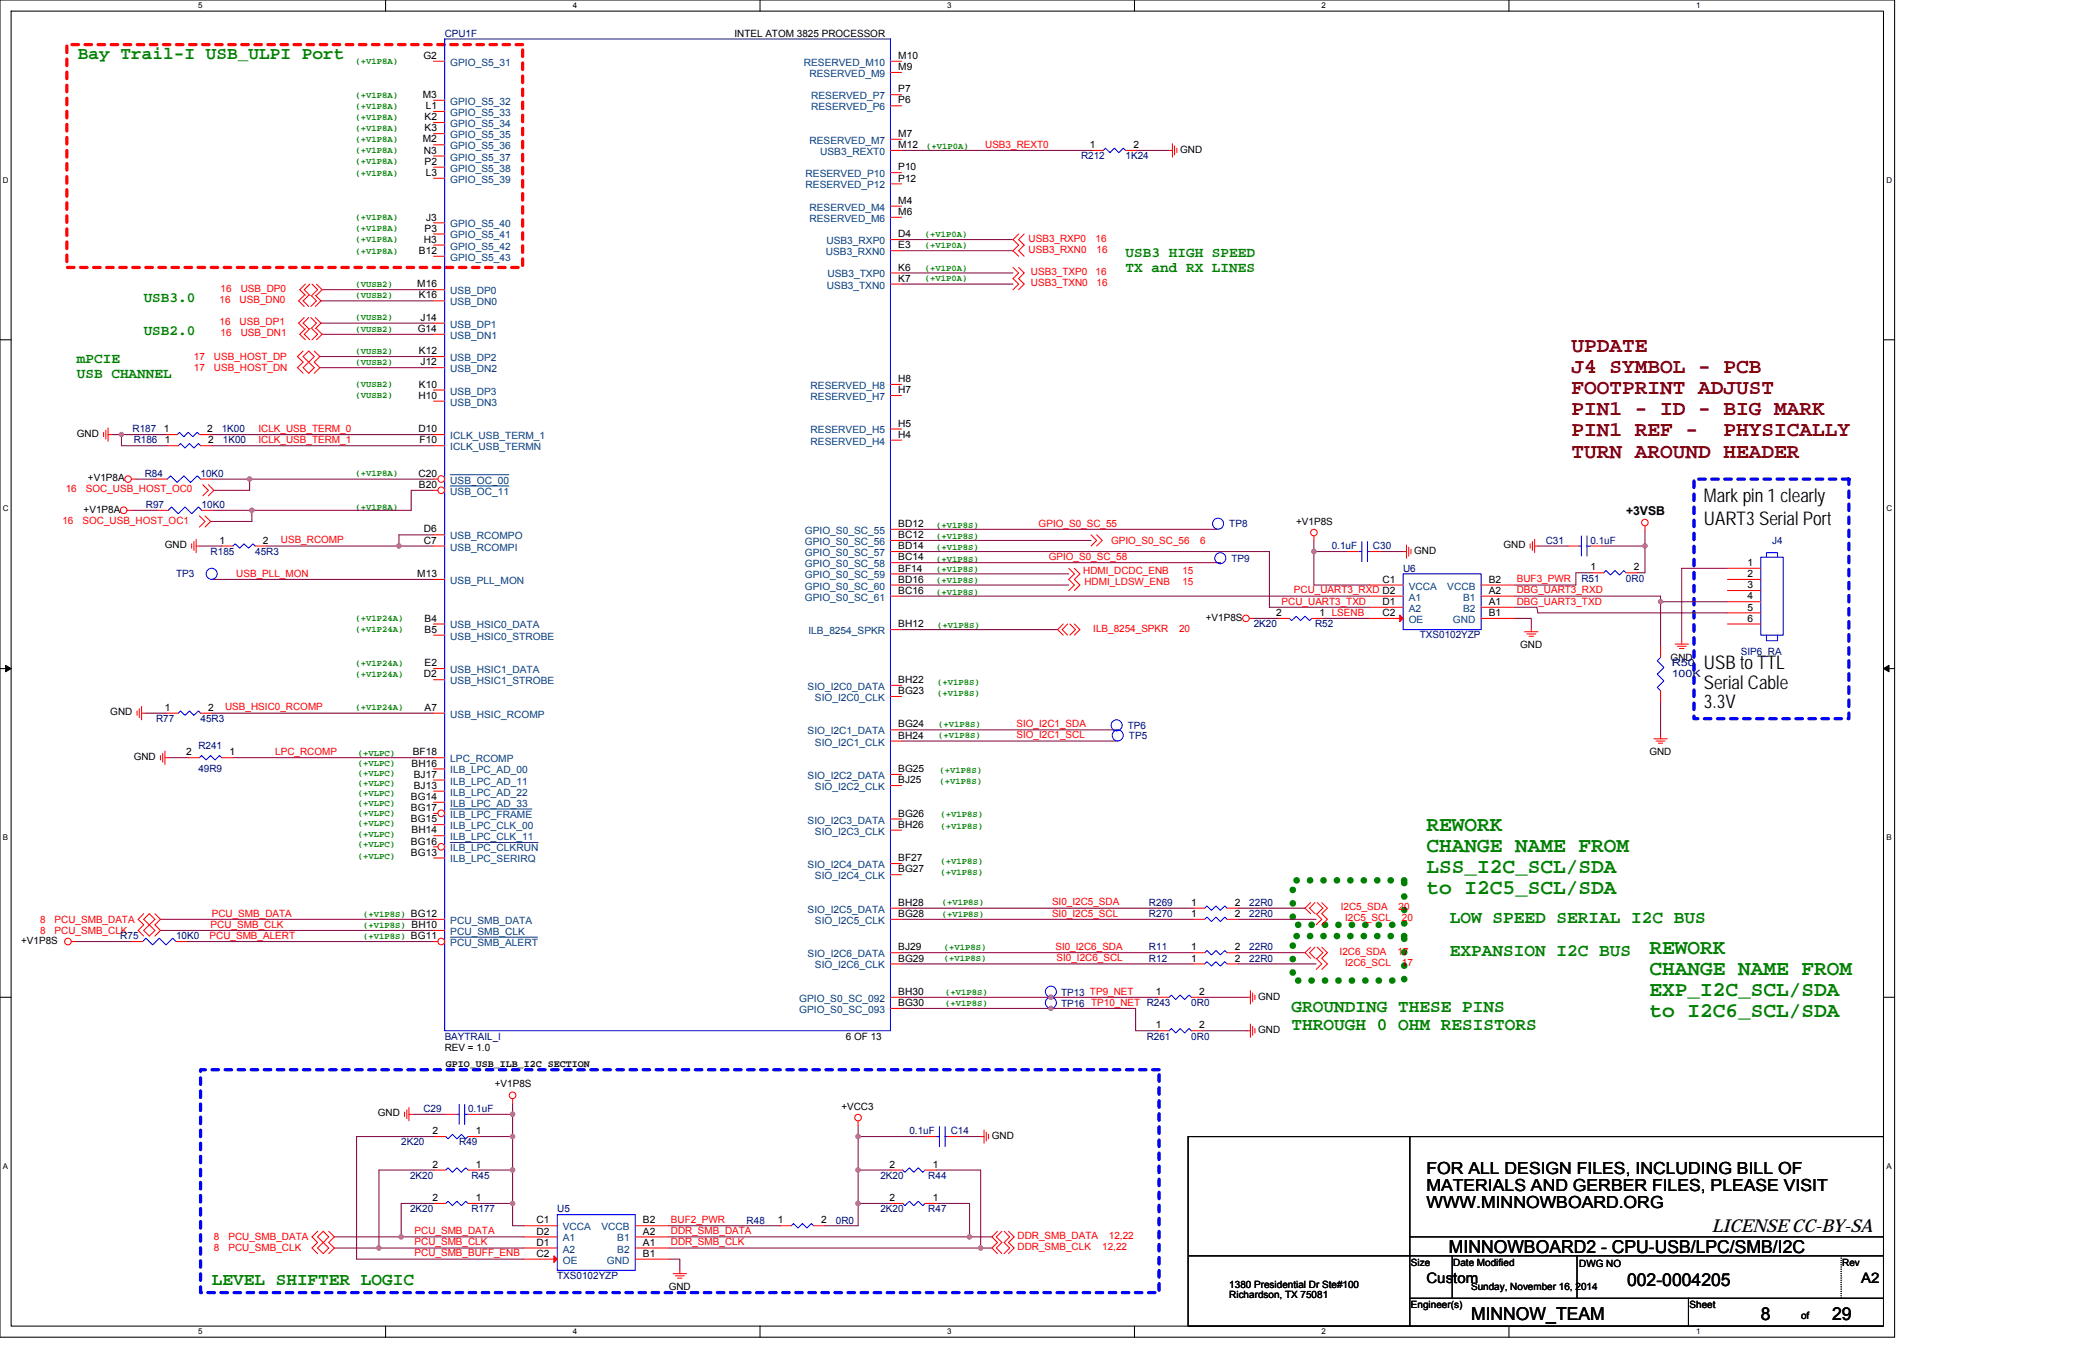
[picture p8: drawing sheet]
<svg xmlns="http://www.w3.org/2000/svg" width="432mm" height="279mm" viewBox="0 0 432 279" stroke-linecap="round" stroke-linejoin="round" font-family="sans-serif">
<path d="M0 0h392.9v277.4h-392.9zM2.3 2.3h388.3v272.8h-388.3z" fill="none" stroke="#000" stroke-width=".21"/>
<g fill="#fff">
<path d="M41.1 .3h.9v1.8h-.9z"/>
<path d="M41.1 275.3h.9v1.9h-.9z"/>
</g>
<path d="M80 0v2.3M80 275.1v2.3" fill="none" stroke="#000" stroke-width=".21"/>
<g fill="#fff">
<path d="M118.8 .3h.9v1.8h-.9z"/>
<path d="M118.8 275.3h.9v1.9h-.9z"/>
</g>
<path d="M157.6 0v2.3M157.6 275.1v2.3" fill="none" stroke="#000" stroke-width=".21"/>
<g fill="#fff">
<path d="M196.4 .3h1v1.8h-1z"/>
<path d="M196.4 275.3h1v1.9h-1z"/>
</g>
<path d="M235.3 0v2.3M235.3 275.1v2.3" fill="none" stroke="#000" stroke-width=".21"/>
<g fill="#fff">
<path d="M274.1 .3h.9v1.8h-.9z"/>
<path d="M274.1 275.3h.9v1.9h-.9z"/>
</g>
<path d="M312.9 0v2.3M312.9 275.1v2.3" fill="none" stroke="#000" stroke-width=".21"/>
<g fill="#fff">
<path d="M351.8 .3h.9v1.8h-.9z"/>
<path d="M351.8 275.3h.9v1.9h-.9z"/>
<path d="M.6 36.4h1.2v1.8h-1.2z"/>
<path d="M391.2 36.4h1.2v1.8h-1.2z"/>
<path d="M.6 104.6h1.2v1.8h-1.2z"/>
<path d="M391.2 104.6h1.2v1.8h-1.2z"/>
</g>
<path d="M0 70.5h2.3M390.6 70.5h2.3" fill="none" stroke="#000" stroke-width=".21"/>
<g fill="#fff">
<path d="M.6 172.8h1.1v1.8h-1.1z"/>
<path d="M391.2 172.8h1.1v1.8h-1.1z"/>
</g>
<path d="M0 138.7h2.3M390.6 138.7h2.3" fill="none" stroke="#000" stroke-width=".21"/>
<path d="M1.2 138l1.1 .7-1.1 .6zM390.6 138.7l1.2-.7v1.3z" fill="#000" stroke="#000" stroke-width=".21"/>
<g fill="#fff">
<path d="M.6 240.9h1.1v1.9h-1.1z"/>
<path d="M391.2 240.9h1.1v1.9h-1.1z"/>
</g>
<path d="M0 206.9h2.3M390.6 206.9h2.3M246.4 235.8h144.2v39.3h-144.2zM292.4 235.8v39.3M292.4 256.6h98.2M246.6 260.5h144M292.4 269.3h98.2M301.2 260.5v8.8M327.1 260.5v8.8M350.2 269.3v5.8" fill="none" stroke="#000" stroke-width=".21"/>
<path d="M13.9 9.2h94.5v46.3h-94.5z" fill="none" stroke="#f00" stroke-width=".68" stroke-dasharray="1.4 1.4"/>
<path d="M351.3 99.4h32.2v49.7h-32.2zM41.6 221.9h198.8v46.2h-198.8z" fill="none" stroke="#00f" stroke-width=".68" stroke-dasharray="1.4 1.4"/>
<path d="M268.1 194.2h23.1v9.2h-23.1zM268.1 182.6h23.1v9.2h-23.1z" fill="none" stroke="#008000" stroke-width="1.4" stroke-dasharray="0 2.8"/>
<g fill="none" stroke="#800040" stroke-width=".21">
<path d="M187 31.2h39.5M235.8 31.2h6.7M187 49.7h23.1M187 52h23.1M187 56.6h23.1M187 58.9h23.1M66.3 74h23.6M66.3 76.3h23.6M66.6 67h23.3M66.6 62.4h23.3M66.8 69.3h23.1M66.8 60.1h23.1"/>
<path d="M23.1 90.1h2.1M25.2 90.1v2.4h9.5M25.2 90.1h9.2M28.2 99.4h4.2M43.7 90.1h46.2M43.9 99.4h7.9v2.3h-7.4M43.9 92.5h46M51.8 99.4h38.1M27.3 105.9h5.3M41.4 113.3h4.6M44.2 105.9h8M52.2 105.9v2.3h-8.5"/>
<path d="M55.2 113.3h27.5M82.7 113.3h7.2M89.9 110.9h-7.2v2.4M89.9 101.7h-4.6v4.2h-33.1M187 119h34.7M187 114.4h76.3v11.6h20.8M187 116.7h66.1v.2M187 112.1h39.3M187 109.8h65.6M272.5 114.4h6.9M272.5 112.1v2.3M272.5 114.4v6.9h11.6"/>
<path d="M286.4 114.4h4.6M319 113.3h6.2M330.3 118.8h-3.5v2.5h-12.7M332.1 113.3h9.1M341.2 110v3.3M341.2 113.3v5.5h-1.7M358.3 117.9h-9.5v15M43.9 120.2h46M187 121.3h34.7M187 123.7h97.1M187 130.6h32.4M260 128.3h5.1"/>
<path d="M274.4 128.3h9.7M314.1 123.7h30.3v1.1M314.1 126h4.6l.3 1.1h39.3M314.1 128.3h3.5v2.1M344.4 124.8h13.9M344.4 124.8v9.2M30 147.9h4.7M34.9 157.2h4.2M43.9 147.9h46M48.3 157.2h41.6M187 153.7h44.8M187 151.4h44.6v.2"/>
<path d="M344.4 145.6v6.9M15.7 195.3h11.6M33.3 190.7h56.6M33.3 193h56.6M38.8 195.3h51.1M187 188.4h60.5M187 190.7h60.5M187 197.6h60.5M187 199.9h60.5M256.8 190.7h16.2M256.8 199.9h16.2M256.8 188.4h13.9"/>
<path d="M256.8 197.6h13.9M187 206.9h53.2M187 209.2h48.5v4.6h4.7M249.4 206.9h9.2M249.4 213.8h9.2M85.5 231.1h7M90.1 235.8h-16.1v25.4h34.6M99.4 235.8h6.9M99.4 231.1h6.9M106.3 231.1v4.7M106.3 235.8v6.9M106.3 228.8v2.3"/>
<path d="M178 233.4v2.4M178 235.8v6.9M178 235.8h13.8M198.8 235.8h4.6M69.3 258.9h9.3M69.3 256.6h13.9M78.6 258.9h30M83.2 256.6h25.4M90.1 242.7h-11.5v16.2M90.1 249.6h-6.9v7M99.4 242.7h6.9M99.4 249.6h6.9"/>
<path d="M106.3 249.6v4.7h2.3M106.3 242.7v6.9M138.7 258.9h64.7M138.7 256.6h62.4M138.7 254.3h23.1M178 249.6v4.7h-7M178 242.7h6.9M178 249.6h6.9M178 242.7v6.9M194.2 242.7h9.2v16.2M194.2 249.6h6.9v7M201.1 256.6h4.6"/>
<path d="M203.4 258.9h2.3M138.7 261.2h2.3v2.3"/>
</g>
<g fill="#f0f" stroke="#f0f" stroke-width=".21">
<circle cx="25.2" cy="90.1" r=".45"/>
<circle cx="106.3" cy="249.6" r=".45"/>
<circle cx="82.7" cy="113.2" r=".45"/>
<circle cx="52.2" cy="105.8" r=".46"/>
<circle cx="178" cy="249.6" r=".45"/>
<circle cx="178" cy="242.7" r=".46"/>
<circle cx="78.6" cy="258.9" r=".45"/>
<circle cx="83.2" cy="256.5" r=".46"/>
<circle cx="106.3" cy="242.7" r=".46"/>
<circle cx="106.3" cy="235.7" r=".46"/>
<circle cx="201.1" cy="256.5" r=".46"/>
<circle cx="203.4" cy="258.9" r=".45"/>
<circle cx="341.2" cy="113.2" r=".45"/>
<circle cx="344.4" cy="124.8" r=".45"/>
<circle cx="272.5" cy="114.4" r=".45"/>
<circle cx="218" cy="209.2" r=".45"/>
<circle cx="51.8" cy="99.4" r=".45"/>
<circle cx="106.3" cy="231.1" r=".46"/>
<circle cx="217.9" cy="206.8" r=".45"/>
<circle cx="178" cy="235.7" r=".46"/>
</g>
<g fill="none" stroke="#f00" stroke-width=".21">
<path d="M242.5 31.2h.7M243.2 29.8v2.8M243.6 30.3v1.8M244.1 30.7v1M63.3 58.9l-1.1 1.2 1.1 1.2M64.3 58.9l-1.2 1.2 1.2 1.2M64.7 58.9l1.2 1.2-1.2 1.2M65.6 58.9l1.2 1.2-1.2 1.2M210.1 55.5l1.2 1.1-1.2 1.2 1.2 1.1-1.2 1.2M211.3 55.5l1.1 1.1-1.1 1.2 1.1 1.1-1.1 1.2M211.3 48.5l-1.2 1.2 1.2 1.1-1.2 1.2 1.2 1.1M212.4 48.5l-1.1 1.2 1.1 1.1-1.1 1.2 1.1 1.1"/>
<path d="M62.9 72.8l-1.2 1.2 1.2 1.1-1.2 1.2 1.2 1.1M62.9 74l1.1-1.2 1.2 1.2-1.2 1.1zM62.9 76.3l1.1-1.2 1.2 1.2-1.2 1.1zM63.1 65.9l-1.2 1.1 1.2 1.2M63.1 61.3l-1.2 1.1 1.2 1.2M63.3 68.2l-1.1 1.1 1.1 1.2M64 65.9l-1.1 1.1 1.1 1.2M64 61.3l-1.1 1.1 1.1 1.2M64.3 68.2l-1.2 1.1 1.2 1.2M64.5 65.9l1.1 1.1-1.1 1.2M64.5 61.3l1.1 1.1-1.1 1.2M64.7 68.2l1.2 1.1-1.2 1.2"/>
<path d="M65.2 72.8l1.1 1.2-1.1 1.1 1.1 1.2-1.1 1.1M65.4 65.9l1.2 1.1-1.2 1.2M65.4 61.3l1.2 1.1-1.2 1.2M65.6 68.2l1.2 1.1-1.2 1.2M21.5 89.7v.9M21.9 89.2v1.9M22.4 90.1h.7M22.4 88.8v2.7M27.3 99.4h.9M34.4 90.1h2.3M34.7 92.5h2.3M41.4 90.1h2.3"/>
<path d="M41.6 92.5h2.3M26.4 105.9h.9M32.6 105.9h2.3M39.8 112.8v.9M40.2 112.3v1.9M40.7 113.3h.7M40.7 111.9v2.7M41.4 107l1.1 1.2-1.1 1.1M41.8 105.9h2.4M42.1 100.5l1.1 1.2-1.1 1.1M42.5 107l1.2 1.2-1.2 1.1M43.2 100.5l1.2 1.2-1.2 1.1"/>
<path d="M221.7 117.9l1.1 1.1-1.1 1.2 1.1 1.1-1.1 1.2M222.8 117.9l1.2 1.1-1.2 1.2 1.2 1.1-1.2 1.2M226.3 110.9l1.1 1.2-1.1 1.2M227.4 110.9l1.2 1.2-1.2 1.2M252.6 109.8h.1M253.1 116.9h.1M272.5 111.2v.9M279.4 114.4h2.3M284.1 114.4h2.3M291 114.4h.7M291.7 113v2.8M292.2 113.5v1.8"/>
<path d="M292.6 113.9v1M317.4 112.8v.9M317.8 112.3v1.9M318.3 113.3h.7M318.3 111.9v2.7M325.2 113.3h2.3M329.8 113.3h2.3M341.2 109.1v.9M358.3 117.9h6.9M43.9 120.2h.1M220.5 129.4l-1.1 1.2 1.1 1.1M221.4 129.4l-1.1 1.2 1.1 1.1"/>
<path d="M221.9 129.4l1.2 1.2-1.2 1.1M222.8 129.4l1.2 1.2-1.2 1.1M259.1 128.3h.9M265.1 128.3h2.3M272.1 128.3h2.3M284.1 123.7h6.9M284.1 121.3h6.9M284.1 128.3h6.9M284.1 126h6.9M307.2 123.7h6.9M307.2 121.3h6.9M307.2 128.3h6.9"/>
<path d="M307.2 126h6.9M316.2 131h2.8M316.7 131.5h1.8M317.1 132h1M317.6 130.4v.6M344.4 134v2.4M347.4 133.6h2.8M347.9 134h1.8M348.3 134.5h.9M348.8 132.9v.7M358.3 120.2h6.9M358.3 122.5h6.9"/>
<path d="M358.3 124.8h6.9M358.3 127.1h6.9M358.3 129.4h6.9M28.4 147.5v.9M28.9 147v1.8M29.4 147.9h.6M29.4 146.5v2.8M33.3 156.7v.9M33.7 156.3v1.8M34.2 155.8v2.8M34.2 157.2h.7M34.7 147.9h2.3"/>
<path d="M39.1 157.2h2.3M41.6 147.9h2.3M46 157.2h2.3M231.6 151.6h.1M231.8 153.7h.1M343 153.2h2.8M343.5 153.7h1.8M343.9 154.2h.9M344.4 152.5v.7M344.4 143.3v2.3M14.8 195.3h.9M27.3 195.3h2.3"/>
<path d="M29.8 193l1.2-1.2 1.1 1.2-1.1 1.2zM29.8 189.5l-1.1 1.2 1.1 1.1-1.1 1.2 1.1 1.2M31 189.5l1.1 1.2-1.1 1.1-1.2-1.1zM32.1 189.5l1.2 1.2-1.2 1.1 1.2 1.2-1.2 1.2M36.5 195.3h2.3M184.7 188.4h2.3M184.7 190.7h2.3M247.5 188.4h2.4M247.5 199.9h2.4M247.5 190.7h2.4M247.5 197.6h2.4M254.5 188.4h2.3"/>
<path d="M254.5 199.9h2.3M254.5 190.7h2.3M254.5 197.6h2.3M271.8 187.2l-1.1 1.2 1.1 1.1M271.8 196.5l-1.1 1.1 1.1 1.2M272.7 187.2l-1.1 1.2 1.1 1.1M272.7 196.5l-1.1 1.1 1.1 1.2M273 189.5l1.1 1.2-1.1 1.1M273 198.8l1.1 1.1-1.1 1.2M273.2 187.2l1.2 1.2-1.2 1.1M273.2 196.5l1.2 1.1-1.2 1.2M274.1 187.2l1.2 1.2-1.2 1.1 1.2 1.2-1.2 1.1"/>
<path d="M274.1 196.5l1.2 1.1-1.2 1.2 1.2 1.1-1.2 1.2M218 209.2h.1M240.2 213.8h2.3M240.2 206.9h2.3M247.1 213.8h2.3M247.1 206.9h2.3M258.6 206.9h.7M258.6 213.8h.7M259.3 205.5v2.8M259.3 212.4v2.8M259.8 206v1.8M259.8 212.9v1.8"/>
<path d="M260.3 206.4v.9M260.3 213.3v1M83.9 230.7v.9M84.4 230.2v1.9M84.8 231.1h.7M84.8 229.7v2.8M92.5 231.1h2.3M97.1 231.1h2.3M106.3 227.9v.9M178 232.5v.9M203.4 235.8h.7M204.1 234.4v2.8"/>
<path d="M204.6 234.8v1.9M205 235.3v.9M65.9 255.4l-1.2 1.2 1.2 1.1-1.2 1.2 1.2 1.1M65.9 258.9l1.1-1.2 1.2 1.2-1.2 1.1zM67 255.4l1.2 1.2-1.2 1.1-1.1-1.1zM68.2 255.4l1.1 1.2-1.1 1.1 1.1 1.2-1.1 1.1M90.1 249.6h2.4M97.1 249.6h2.3M161.8 254.3h2.3M168.7 254.3h2.3M184.9 249.6h2.3M184.9 242.7h2.3"/>
<path d="M191.8 249.6h2.4M191.8 242.7h2.4M206.9 255.4l-1.2 1.2 1.2 1.1-1.2 1.2 1.2 1.1M207.8 255.4l-1.2 1.2 1.2 1.1-1.2 1.2 1.2 1.1M208.3 255.4l1.1 1.2-1.1 1.1 1.1 1.2-1.1 1.1M209.2 255.4l1.1 1.2-1.1 1.1 1.1 1.2-1.1 1.1M139.6 264.2h2.8M140.1 264.6h1.8M140.5 265.1h1M141 263.5v.7"/>
<circle cx="26.6" cy="99.4" r=".68"/>
<circle cx="25.6" cy="105.8" r=".69"/>
<circle cx="272.5" cy="110.5" r=".68"/>
<circle cx="341.1" cy="108.4" r=".68"/>
<circle cx="258.4" cy="128.3" r=".68"/>
<circle cx="14.1" cy="195.3" r=".69"/>
<circle cx="106.3" cy="227.2" r=".69"/>
<circle cx="178" cy="231.8" r=".69"/>
</g>
<path d="M381.8 260.5v8.8M381.8 269.3h.1" fill="none" stroke="#000" stroke-width=".21" stroke-dasharray="0 .4"/>
<g fill="none" stroke="#00f" stroke-width=".21">
<path d="M92.2 8.1h92.5v205.7h-92.5zM36.7 90.1l.5-.4 .9 .9 1-.9 .9 .9 .9-.9 .5 .4M37 92.5l.4-.5 1 .9 .9-.9 .9 .9 .9-.9 .5 .5M34.9 105.9l.7-.7 1.4 1.4 1.4-1.4 1.4 1.4 1.3-1.4 .7 .7M281.7 114.4h.7M282.4 112.3v4.2M283.6 112.3v4.2M283.6 114.4h.5M291 119h16.2v11.6h-16.2zM327.5 113.3h.5M328 111.2v4.1M329.1 111.2v4.1"/>
<path d="M329.1 113.3h.7M365.2 115.6h4.6v16.1h-4.6zM366.4 115.6v-1h2.3v1M267.4 128.3l.5 .4 .9-.9 .9 .9 1-.9 .9 .9 .5-.4M344.4 136.4l-.7 .7 1.4 1.4-1.4 1.3 1.4 1.4-1.4 1.4 .7 .7M366.4 131.7v1.2h2.3v-1.2M37 147.9l.4-.4 1 .9 .9-.9 .9 .9 .9-.9 .5 .4M41.4 157.2l.4-.5 1 .9 .9-.9 .9 .9 .9-.9 .5 .5M29.6 195.3l.7-.7 1.4 1.4 1.3-1.4 1.4 1.4 1.4-1.4 .7 .7M249.9 188.4l.4-.5 .9 .9 1-.9 .9 .9 .9-.9 .5 .5M249.9 199.9l.4-.4 .9 .9 1-.9 .9 .9 .9-.9 .5 .4M249.9 190.7l.4-.5 .9 1 1-1 .9 1 .9-1 .5 .5"/>
<path d="M249.9 197.6l.4-.4 .9 .9 1-.9 .9 .9 .9-.9 .5 .4M242.5 213.8l.4-.5 .9 1 1-1 .9 1 .9-1 .5 .5M242.5 206.9l.4-.5 .9 .9 1-.9 .9 .9 .9-.9 .5 .5M94.8 231.1h.4M95.2 229.1v4.1M96.4 229.1v4.1M96.4 231.1h.7M92.5 249.6l.4-.4 .9 .9 1-.9 .9 .9 .9-.9 .5 .4M164.1 254.3l.5-.5 .9 .9 .9-.9 .9 .9 1-.9 .4 .5M187.2 249.6l.5 .5 .9-.9 .9 .9 1-.9 .9 .9 .4-.5M187.2 242.7l.5 .5 .9-1 .9 1 1-1 .9 1 .4-.5"/>
<circle cx="43.9" cy="119" r="1.14"/>
<circle cx="252.6" cy="108.6" r="1.14"/>
<circle cx="253.1" cy="115.8" r="1.14"/>
<circle cx="231.6" cy="150.5" r="1.14"/>
<circle cx="231.8" cy="152.5" r="1.15"/>
<circle cx="218" cy="208" r="1.14"/>
</g>
<path d="M290.3 127.6l.7 .7-.7 .7z" fill="#f00" stroke="#f00" stroke-width=".21"/>
<circle cx="91.5" cy="195.3" r=".69" fill="#fff" stroke="#f00" stroke-width=".21"/>
<path d="M89.9 178h2.3M89.9 171h2.3M89.9 166.4h2.3M89.9 161.8h2.3M89.9 195.3h.9M89.9 193h2.3M89.9 190.7h2.3" fill="none" stroke="#f00" stroke-width=".21"/>
<path d="M93.4 194.4h18.1" fill="none" stroke="#004080" stroke-width=".21"/>
<circle cx="91.5" cy="175.6" r=".69" fill="#fff" stroke="#f00" stroke-width=".21"/>
<path d="M89.9 175.7h.9M89.9 173.4h2.3" fill="none" stroke="#f00" stroke-width=".21"/>
<path d="M93.4 174.8h18.2" fill="none" stroke="#004080" stroke-width=".21"/>
<circle cx="91.5" cy="168.7" r=".69" fill="#fff" stroke="#f00" stroke-width=".21"/>
<path d="M89.9 110.9h2.3M89.9 113.3h2.3M89.9 138.7h2.3M89.9 131.7h2.3M89.9 129.4h2.3M89.9 159.5h2.3M89.9 147.9h2.3M89.9 141h2.3M184.7 144.5h2.3M184.7 142.2h2.3M89.9 168.7h.9M89.9 164.1h2.3" fill="none" stroke="#f00" stroke-width=".21"/>
<path d="M93.4 167.8h16.9" fill="none" stroke="#004080" stroke-width=".21"/>
<circle cx="91.5" cy="99.4" r=".69" fill="#fff" stroke="#f00" stroke-width=".21"/>
<path d="M89.9 99.4h.9" fill="none" stroke="#f00" stroke-width=".21"/>
<path d="M93.4 98.5h12.1" fill="none" stroke="#004080" stroke-width=".21"/>
<circle cx="91.5" cy="101.7" r=".69" fill="#fff" stroke="#f00" stroke-width=".21"/>
<g fill="none" stroke="#f00" stroke-width=".21">
<path d="M89.9 12.7h2.3M184.7 15h2.3M184.7 12.7h2.3M184.7 19.6h2.3M89.9 20.8h2.3M89.9 23.1h2.3M89.9 25.4h2.3M89.9 27.7h2.3M89.9 30h2.3M89.9 32.4h2.3M89.9 34.7h2.3M89.9 37h2.3"/>
<path d="M184.7 28.9h2.3M184.7 35.8h2.3M184.7 38.1h2.3M184.7 31.2h2.3M184.7 21.9h2.3M226.5 31.2h2.3M233.4 31.2h2.4M89.9 46.2h2.3M89.9 48.5h2.3M89.9 50.8h2.3M89.9 53.1h2.3M184.7 42.8h2.3"/>
<path d="M184.7 45.1h2.3M184.7 52h2.3M184.7 49.7h2.3M184.7 58.9h2.3M184.7 56.6h2.3M89.9 62.4h2.3M89.9 69.3h2.3M89.9 76.3h2.3M89.9 60.1h2.3M89.9 67h2.3M89.9 74h2.3M184.7 79.7h2.3"/>
<path d="M32.4 99.4h2.3M41.6 99.4h2.3M89.9 92.5h2.3M89.9 83.2h2.3M89.9 80.9h2.3M89.9 90.1h2.3M184.7 82h2.3M184.7 89h2.3M184.7 91.3h2.3M46 113.3h2.3M52.9 113.3h2.3M89.9 101.7h.9"/>
<path d="M184.7 109.8h2.3M184.7 112.1h2.3M184.7 114.4h2.3M184.7 116.7h2.3M184.7 119h2.3M330.3 118.8h2.3M337.2 118.8h2.3M89.9 120.2h2.3M184.7 130.6h2.3M184.7 121.3h2.3M184.7 123.7h2.3M89.9 157.2h2.3"/>
<path d="M184.7 153.7h2.3M184.7 151.4h2.3M184.7 160.6h2.3M184.7 162.9h2.3M184.7 179.1h2.3M184.7 172.2h2.3M184.7 169.9h2.3M184.7 199.9h2.3M184.7 197.6h2.3M184.7 181.4h2.3M184.7 206.9h2.3M184.7 209.2h2.3"/>
<path d="M218 206.9h.1M90.1 235.8h2.4M97.1 235.8h2.3M191.8 235.8h2.4M196.5 235.8h2.3M90.1 242.7h2.4M97.1 242.7h2.3M108.6 256.6h7M108.6 254.3h7M108.6 258.9h7M131.7 256.6h7M131.7 254.3h7"/>
<path d="M131.7 258.9h7M108.6 261.2h7M131.7 261.2h7"/>
</g>
<path d="M93.4 100.8h12.1" fill="none" stroke="#004080" stroke-width=".21"/>
<g fill="none" stroke="#00f" stroke-width=".21">
<path d="M228.8 31.2l.5-.5 .9 1 .9-1 1 1 .9-1 .4 .5M34.7 99.4l.7-.7 1.3 1.4 1.4-1.4 1.4 1.4 1.4-1.4 .7 .7M48.3 113.3l.5-.5 .9 .9 .9-.9 .9 .9 1-.9 .4 .5M332.6 118.8l.5-.5 .9 1 .9-1 1 1 .9-1 .4 .5M92.5 235.8l.4 .4 .9-.9 1 .9 .9-.9 .9 .9 .5-.4M194.2 235.8h.6M194.8 233.7v4.1M196 233.7v4.1M196 235.8h.5M92.5 242.7l.4-.5 .9 1 1-1 .9 1 .9-1 .5 .5M115.6 251.9h16.1v11.6h-16.1z"/>
<circle cx="218" cy="205.7" r="1.14"/>
</g>
<path d="M114.9 260.5l.7 .7-.7 .7z" fill="#f00" stroke="#f00" stroke-width=".21"/>
<g fill="#f0f" stroke="#f0f" stroke-width=".21">
<circle cx="25.2" cy="90.1" r=".45"/>
<circle cx="106.3" cy="249.6" r=".45"/>
<circle cx="82.7" cy="113.2" r=".45"/>
<circle cx="52.2" cy="105.8" r=".46"/>
<circle cx="178" cy="249.6" r=".45"/>
<circle cx="178" cy="242.7" r=".46"/>
<circle cx="78.6" cy="258.9" r=".45"/>
<circle cx="83.2" cy="256.5" r=".46"/>
<circle cx="106.3" cy="242.7" r=".46"/>
<circle cx="106.3" cy="235.7" r=".46"/>
<circle cx="201.1" cy="256.5" r=".46"/>
<circle cx="203.4" cy="258.9" r=".45"/>
<circle cx="341.2" cy="113.2" r=".45"/>
<circle cx="344.4" cy="124.8" r=".45"/>
<circle cx="272.5" cy="114.4" r=".45"/>
<circle cx="218" cy="209.2" r=".45"/>
<circle cx="51.8" cy="99.4" r=".45"/>
<circle cx="106.3" cy="231.1" r=".46"/>
<circle cx="217.9" cy="206.8" r=".45"/>
<circle cx="178" cy="235.7" r=".46"/>
</g>
<g font-size="4.4" fill="#800000">
<text x="325.9" y="73">UPDATE</text>
<text x="325.9" y="77.4">J4 SYMBOL - PCB</text>
<text x="325.9" y="81.8">FOOTPRINT ADJUST</text>
<text x="325.9" y="86.1">PIN1 - ID - BIG MARK</text>
<text x="325.9" y="90.5">PIN1 REF -</text>
<text x="325.9" y="94.9">TURN AROUND HEADER</text>
<text x="357.4" y="90.5">PHYSICALLY</text>
</g>
<g font-size="4.4" fill="#008000">
<text x="295.8" y="172.4">REWORK</text>
<text x="295.8" y="176.8">CHANGE NAME FROM</text>
<text x="295.8" y="181.1">LSS_I2C_SCL/SDA</text>
<text x="295.8" y="185.5">to I2C5_SCL/SDA</text>
<text x="342.1" y="197.8">REWORK</text>
<text x="342.1" y="202.2">CHANGE NAME FROM</text>
<text x="342.1" y="206.6">EXP_I2C_SCL/SDA</text>
<text x="342.1" y="211">to I2C6_SCL/SDA</text>
</g>
<g font-size="3.9">
<text x="353.4" y="104.2">Mark pin 1 clearly</text>
<text x="353.4" y="108.8">UART3 Serial Port</text>
<text x="353.4" y="138.9">USB to TTL</text>
<text x="353.4" y="142.8">Serial Cable</text>
<text x="353.4" y="146.8">3.3V</text>
</g>
<g font-size="3.7" fill="#008000">
<text x="16.2" y="12.3">Bay Trail-I USB_ULPI Port</text>
<text x="300.7" y="191.5">LOW SPEED SERIAL I2C BUS</text>
<text x="300.7" y="198.4">EXPANSION I2C BUS</text>
<text x="267.9" y="209.9">GROUNDING THESE PINS</text>
<text x="267.9" y="213.6">THROUGH 0 OHM RESISTORS</text>
<text x="43.9" y="266.6">LEVEL SHIFTER LOGIC</text>
</g>
<g font-size="3.7">
<text x="355" y="255.6">LICENSE CC-BY-SA</text>
<text x="300.5" y="259.9">MINNOWBOARD2 - CPU-USB/LPC/SMB/I2C</text>
<text x="337.5" y="266.8">002-0004205</text>
<text x="305.1" y="273.7">MINNOW_TEAM</text>
<text x="365.2" y="273.7">8</text>
<text x="380" y="273.7">29</text>
</g>
<g font-size="3.5">
<text x="295.8" y="243.5">FOR ALL DESIGN FILES, INCLUDING BILL OF</text>
<text x="295.8" y="247">MATERIALS AND GERBER FILES, PLEASE VISIT</text>
<text x="295.8" y="250.6">WWW.MINNOWBOARD.ORG</text>
</g>
<g font-size="3" fill="#008000">
<text x="233.4" y="53.4">USB3 HIGH SPEED</text>
<text x="233.4" y="56.3">TX and RX LINES</text>
<text x="29.8" y="62.6">USB3.0</text>
<text x="29.8" y="69.6">USB2.0</text>
<text x="15.9" y="75.3">mPCIE</text>
<text x="15.9" y="78.3">USB CHANNEL</text>
</g>
<g font-size="3">
<text x="295.8" y="266.2">Custom</text>
<text x="386" y="266.2">A2</text>
</g>
<text font-size="2.5" x="337.2" y="106.8">+3VSB</text>
<g font-size="2.1" fill="#000080">
<text x="92.2" y="7.6">CPU1F</text>
<text x="224.2" y="33">R212</text>
<text x="233.4" y="33">1K24</text>
<text x="27.5" y="89.7">R187</text>
<text x="46" y="89.7">1K00</text>
<text x="27.7" y="92">R186</text>
<text x="46.2" y="92">1K00</text>
<text x="30" y="98.9">R84</text>
<text x="41.6" y="98.9">10K0</text>
<text x="30.3" y="105.4">R97</text>
<text x="41.8" y="105.4">10K0</text>
<text x="255" y="109.3">TP8</text>
<text x="276.2" y="113.9">0.1uF</text>
<text x="284.8" y="113.9">C30</text>
<text x="320.6" y="112.8">C31</text>
<text x="329.8" y="112.8">0.1uF</text>
<text x="367.5" y="112.8">J4</text>
<text x="36.5" y="119.7">TP3</text>
<text x="43.7" y="115.1">R185</text>
<text x="52.9" y="115.1">45R3</text>
<text x="255.4" y="116.5">TP9</text>
<text x="291" y="118.6">U6</text>
<text x="328" y="120.6">R51</text>
<text x="337.2" y="120.6">0R0</text>
<text x="260" y="130.1">2K20</text>
<text x="272.7" y="130.1">R52</text>
<text x="294.5" y="132.4">TXS0102YZP</text>
<text x="361" y="135.9">SIP6_RA</text>
<text x="346.7" y="138.2">R50</text>
<text x="346.7" y="140.5">100K</text>
<text x="32.4" y="149.8">R77</text>
<text x="41.6" y="149.8">45R3</text>
<text x="41.1" y="155.3">R241</text>
<text x="233.9" y="151.2">TP6</text>
<text x="234.1" y="153.2">TP5</text>
<text x="41.1" y="160.2">49R9</text>
<text x="238.3" y="187.9">R269</text>
<text x="238.3" y="190.2">R270</text>
<text x="259.1" y="187.9">22R0</text>
<text x="259.1" y="190.2">22R0</text>
<text x="25" y="194.8">R75</text>
<text x="36.5" y="194.8">10K0</text>
<text x="238.3" y="197.1">R11</text>
<text x="259.1" y="197.1">22R0</text>
<text x="238.3" y="199.5">R12</text>
<text x="259.1" y="199.5">22R0</text>
<text x="220" y="208.9">TP16 TP10_NET R243</text>
<text x="220" y="206.6">TP13 TP9_NET</text>
<text x="247.1" y="208.7">0R0</text>
<text x="92.2" y="215.6">BAYTRAIL_I</text>
<text x="237.8" y="215.6">R261</text>
<text x="247.1" y="215.6">0R0</text>
<text x="87.8" y="230.7">C29</text>
<text x="97.1" y="230.7">0.1uF</text>
<text x="83.2" y="237.6">2K20</text>
<text x="95.2" y="237.6">R49</text>
<text x="188.6" y="235.3">0.1uF</text>
<text x="197.2" y="235.3">C14</text>
<text x="85" y="244.5">2K20</text>
<text x="97.8" y="244.5">R45</text>
<text x="182.6" y="244.5">2K20</text>
<text x="192.5" y="244.5">R44</text>
<text x="85" y="251.5">2K20</text>
<text x="97.8" y="251.5">R177</text>
<text x="115.6" y="251.5">U5</text>
<text x="182.6" y="251.5">2K20</text>
<text x="192.5" y="251.5">R47</text>
<text x="154.9" y="253.8">R48</text>
<text x="173.4" y="253.8">0R0</text>
<text x="115.6" y="265.3">TXS0102YZP</text>
</g>
<g font-size="2.1">
<text x="152.3" y="7.6">INTEL ATOM 3825 PROCESSOR</text>
<text x="87.8" y="12.2">G2</text>
<text x="186.3" y="14.5">M9</text>
<text x="186.3" y="12.2">M10</text>
<text x="87.7" y="20.3">M3</text>
<text x="88.3" y="22.6">L1</text>
<text x="186.3" y="19.2">P7</text>
<text x="186.3" y="21.5">P6</text>
<text x="87.7" y="29.5">M2</text>
<text x="88.1" y="24.9">K2</text>
<text x="88.1" y="27.2">K3</text>
<text x="186.3" y="28.4">M7</text>
<text x="87.9" y="31.9">N3</text>
<text x="88.1" y="34.2">P2</text>
<text x="186.3" y="35.3">P10</text>
<text x="186.3" y="30.7">M12</text>
<text x="226.1" y="30.7">1</text>
<text x="235.1" y="30.7">2</text>
<text x="244.8" y="31.6">GND</text>
<text x="88.3" y="36.5">L3</text>
<text x="186.3" y="37.7">P12</text>
<text x="88.4" y="45.7">J3</text>
<text x="186.3" y="42.3">M4</text>
<text x="186.3" y="44.6">M6</text>
<text x="86.9" y="52.7">B12</text>
<text x="87.9" y="50.4">H3</text>
<text x="88.1" y="48">P3</text>
<text x="186.3" y="49.2">D4</text>
<text x="186.3" y="51.5">E3</text>
<text x="86.5" y="59.6">M16</text>
<text x="186.3" y="58.4">K7</text>
<text x="186.3" y="56.1">K6</text>
<text x="86.9" y="61.9">K16</text>
<text x="86.6" y="68.9">G14</text>
<text x="87.2" y="66.5">J14</text>
<text x="86.9" y="73.5">K12</text>
<text x="87.2" y="75.8">J12</text>
<text x="86.8" y="82.7">H10</text>
<text x="86.9" y="80.4">K10</text>
<text x="186.3" y="81.6">H7</text>
<text x="186.3" y="79.2">H8</text>
<text x="34" y="89.7">1</text>
<text x="43" y="89.7">2</text>
<text x="86.8" y="89.7">D10</text>
<text x="186.3" y="88.5">H5</text>
<text x="15.9" y="90.6">GND</text>
<text x="34.2" y="92">1</text>
<text x="43.2" y="92">2</text>
<text x="87" y="92">F10</text>
<text x="186.3" y="90.8">H4</text>
<text x="18.2" y="99.8">+V1P8A</text>
<text x="86.8" y="98.9">C20</text>
<text x="86.9" y="101.2">B20</text>
<text x="17.3" y="106.3">+V1P8A</text>
<text x="34.2" y="113.7">GND</text>
<text x="45.5" y="112.8">1</text>
<text x="54.5" y="112.8">2</text>
<text x="87.9" y="110.4">D6</text>
<text x="87.9" y="112.8">C7</text>
<text x="186.3" y="109.3">BD12</text>
<text x="186.3" y="111.6">BC12</text>
<text x="186.3" y="113.9">BD14</text>
<text x="268.8" y="108.9">+V1P8S</text>
<text x="311.8" y="113.7">GND</text>
<text x="86.5" y="119.7">M13</text>
<text x="186.3" y="116.2">BC14</text>
<text x="186.3" y="118.6">BF14</text>
<text x="293.3" y="114.9">GND</text>
<text x="329.8" y="118.3">1</text>
<text x="338.8" y="118.3">2</text>
<text x="362.4" y="117.4">1</text>
<text x="362.4" y="119.7">2</text>
<text x="186.3" y="120.9">BD16</text>
<text x="186.3" y="123.2">BC16</text>
<text x="286.7" y="120.9">C1</text>
<text x="286.7" y="125.5">D1</text>
<text x="308.8" y="123.2">A2</text>
<text x="308.8" y="125.5">A1</text>
<text x="308.8" y="120.9">B2</text>
<text x="362.4" y="122">3</text>
<text x="362.4" y="124.3">4</text>
<text x="88.1" y="131.3">B5</text>
<text x="88.1" y="128.9">B4</text>
<text x="186.3" y="130.1">BH12</text>
<text x="250.1" y="128.7">+V1P8S</text>
<text x="264.6" y="127.8">2</text>
<text x="273.7" y="127.8">1 LSENB</text>
<text x="286.7" y="127.8">C2</text>
<text x="308.8" y="127.8">B1</text>
<text x="362.4" y="126.6">5</text>
<text x="362.4" y="128.9">6</text>
<text x="315.3" y="134.5">GND</text>
<text x="346.5" y="137.1">GND</text>
<text x="87.9" y="140.5">D2</text>
<text x="88.1" y="138.2">E2</text>
<text x="186.3" y="141.7">BH22</text>
<text x="186.3" y="144">BG23</text>
<text x="22.9" y="148.4">GND</text>
<text x="34.2" y="147.4">1</text>
<text x="43.2" y="147.4">2</text>
<text x="88.1" y="147.4">A7</text>
<text x="186.3" y="150.9">BG24</text>
<text x="186.3" y="153.2">BH24</text>
<text x="27.7" y="157.6">GND</text>
<text x="38.6" y="156.7">2</text>
<text x="47.6" y="156.7">1</text>
<text x="85.4" y="159">BH16</text>
<text x="85.6" y="156.7">BF18</text>
<text x="85.8" y="161.3">BJ17</text>
<text x="186.3" y="160.1">BG25</text>
<text x="342.1" y="156.7">GND</text>
<text x="85.2" y="165.9">BG14</text>
<text x="85.8" y="163.6">BJ13</text>
<text x="186.3" y="162.5">BJ25</text>
<text x="85.2" y="170.6">BG15</text>
<text x="85.2" y="168.2">BG17</text>
<text x="85.4" y="172.9">BH14</text>
<text x="186.3" y="169.4">BG26</text>
<text x="186.3" y="171.7">BH26</text>
<text x="85.2" y="177.5">BG13</text>
<text x="85.2" y="175.2">BG16</text>
<text x="186.3" y="178.6">BF27</text>
<text x="186.3" y="181">BG27</text>
<text x="186.3" y="187.9">BH28</text>
<text x="186.3" y="190.2">BG28</text>
<text x="247.1" y="187.9">1</text>
<text x="247.1" y="190.2">1</text>
<text x="256.1" y="187.9">2</text>
<text x="256.1" y="190.2">2</text>
<text x="4.4" y="195.8">+V1P8S</text>
<text x="186.3" y="197.1">BJ29</text>
<text x="247.1" y="197.1">1</text>
<text x="256.1" y="197.1">2</text>
<text x="186.3" y="199.5">BG29</text>
<text x="247.1" y="199.5">1</text>
<text x="256.1" y="199.5">2</text>
<text x="186.3" y="206.4">BH30</text>
<text x="186.3" y="208.7">BG30</text>
<text x="239.7" y="206.4">1</text>
<text x="248.7" y="206.4">2</text>
<text x="260.9" y="207.3">GND</text>
<text x="175.4" y="215.6">6 OF 13</text>
<text x="239.7" y="213.3">1</text>
<text x="248.7" y="213.3">2</text>
<text x="260.9" y="214.2">GND</text>
<text x="92.2" y="218">REV = 1.0</text>
<text x="92.5" y="221.3">GPIO_USB_ILB_I2C SECTION</text>
<text x="102.6" y="225.6">+V1P8S</text>
<text x="78.4" y="231.6">GND</text>
<text x="174.5" y="230.2">+VCC3</text>
<text x="89.7" y="235.3">2</text>
<text x="98.7" y="235.3">1</text>
<text x="205.7" y="236.2">GND</text>
<text x="89.7" y="242.2">2</text>
<text x="98.7" y="242.2">1</text>
<text x="184.4" y="242.2">2</text>
<text x="193.4" y="242.2">1</text>
<text x="89.7" y="249.1">2</text>
<text x="98.7" y="249.1">1</text>
<text x="184.4" y="249.1">2</text>
<text x="193.4" y="249.1">1</text>
<text x="111.3" y="256.1">D2</text>
<text x="111.3" y="253.8">C1</text>
<text x="133.4" y="256.1">A2</text>
<text x="133.4" y="253.8">B2</text>
<text x="161.3" y="253.8">1</text>
<text x="170.3" y="253.8">2</text>
<text x="111.3" y="260.7">C2</text>
<text x="111.3" y="258.4">D1</text>
<text x="133.3" y="260.7">B1</text>
<text x="133.4" y="258.4">A1</text>
<text x="292.6" y="262.6">Size</text>
<text x="301.4" y="262.6">Date Modified</text>
<text x="327.5" y="262.8">DWG NO</text>
<text x="382.1" y="262.6">Rev</text>
<text x="138.7" y="267.7">GND</text>
<text x="255" y="267.2">1380 Presidential Dr Ste#100</text>
<text x="255" y="269.3">Richardson, TX 75081</text>
<text x="305.1" y="267.7">Sunday, November 16, 2014</text>
<text x="292.6" y="271.4">Engineer(s)</text>
<text x="350.4" y="271.4">Sheet</text>
<text x="373.5" y="273.7">of</text>
</g>
<g font-size="2.1" fill="#004080">
<text x="93.4" y="13.6">GPIO_S5_31</text>
<text x="166.7" y="13.6">RESERVED_M10</text>
<text x="167.9" y="16">RESERVED_M9</text>
<text x="93.4" y="21.7">GPIO_S5_32</text>
<text x="168.2" y="20.6">RESERVED_P7</text>
<text x="168.2" y="22.9">RESERVED_P6</text>
<text x="93.4" y="24">GPIO_S5_33</text>
<text x="93.4" y="26.4">GPIO_S5_34</text>
<text x="93.4" y="28.7">GPIO_S5_35</text>
<text x="167.9" y="29.8">RESERVED_M7</text>
<text x="93.4" y="31">GPIO_S5_36</text>
<text x="93.4" y="33.3">GPIO_S5_37</text>
<text x="93.4" y="35.6">GPIO_S5_38</text>
<text x="170.1" y="32.1">USB3_REXT0</text>
<text x="93.4" y="37.9">GPIO_S5_39</text>
<text x="167.1" y="36.7">RESERVED_P10</text>
<text x="167.1" y="39.1">RESERVED_P12</text>
<text x="93.4" y="47.2">GPIO_S5_40</text>
<text x="167.9" y="43.7">RESERVED_M4</text>
<text x="167.9" y="46">RESERVED_M6</text>
<text x="93.4" y="49.5">GPIO_S5_41</text>
<text x="93.4" y="51.8">GPIO_S5_42</text>
<text x="171.3" y="52.9">USB3_RXN0</text>
<text x="171.4" y="50.6">USB3_RXP0</text>
<text x="93.4" y="54.1">GPIO_S5_43</text>
<text x="171.5" y="59.9">USB3_TXN0</text>
<text x="171.6" y="57.6">USB3_TXP0</text>
<text x="93.4" y="63.3">USB_DN0</text>
<text x="93.4" y="61">USB_DP0</text>
<text x="93.4" y="70.3">USB_DN1</text>
<text x="93.4" y="68">USB_DP1</text>
<text x="93.4" y="77.2">USB_DN2</text>
<text x="93.4" y="74.9">USB_DP2</text>
<text x="93.4" y="81.8">USB_DP3</text>
<text x="168.1" y="83">RESERVED_H7</text>
<text x="168.1" y="80.7">RESERVED_H8</text>
<text x="93.4" y="84.1">USB_DN3</text>
<text x="168.1" y="89.9">RESERVED_H5</text>
<text x="93.4" y="93.4">ICLK_USB_TERMN</text>
<text x="93.4" y="91.1">ICLK_USB_TERM_1</text>
<text x="168.1" y="92.2">RESERVED_H4</text>
<text x="93.4" y="100.3">USB_OC_00</text>
<text x="93.4" y="102.6">USB_OC_11</text>
<text x="93.4" y="111.9">USB_RCOMPO</text>
<text x="166.9" y="110.7">GPIO_S0_SC_55</text>
<text x="166.9" y="113">GPIO_S0_SC_56</text>
<text x="93.4" y="114.2">USB_RCOMPI</text>
<text x="166.9" y="115.3">GPIO_S0_SC_57</text>
<text x="166.9" y="117.6">GPIO_S0_SC_58</text>
<text x="166.9" y="120">GPIO_S0_SC_59</text>
<text x="93.4" y="121.1">USB_PLL_MON</text>
<text x="166.9" y="122.3">GPIO_S0_SC_60</text>
<text x="166.9" y="124.6">GPIO_S0_SC_61</text>
<text x="292.2" y="124.6">A1</text>
<text x="292.2" y="122.3">VCCA</text>
<text x="300.2" y="122.3">VCCB</text>
<text x="303.4" y="124.6">B1</text>
<text x="93.4" y="130.4">USB_HSIC0_DATA</text>
<text x="167.7" y="131.5">ILB_8254_SPKR</text>
<text x="292.2" y="129.2">OE</text>
<text x="292.2" y="126.9">A2</text>
<text x="301.3" y="129.2">GND</text>
<text x="303.4" y="126.9">B2</text>
<text x="93.4" y="132.7">USB_HSIC0_STROBE</text>
<text x="93.4" y="141.9">USB_HSIC1_STROBE</text>
<text x="93.4" y="139.6">USB_HSIC1_DATA</text>
<text x="167.5" y="143.1">SIO_I2C0_DATA</text>
<text x="93.4" y="148.9">USB_HSIC_RCOMP</text>
<text x="169" y="145.4">SIO_I2C0_CLK</text>
<text x="167.5" y="152.3">SIO_I2C1_DATA</text>
<text x="169" y="154.6">SIO_I2C1_CLK</text>
<text x="93.4" y="160.4">ILB_LPC_AD_00</text>
<text x="93.4" y="158.1">LPC_RCOMP</text>
<text x="167.5" y="161.6">SIO_I2C2_DATA</text>
<text x="93.4" y="167.3">ILB_LPC_AD_33</text>
<text x="93.4" y="162.7">ILB_LPC_AD_11</text>
<text x="93.4" y="165">ILB_LPC_AD_22</text>
<text x="169" y="163.9">SIO_I2C2_CLK</text>
<text x="93.4" y="172">ILB_LPC_CLK_00</text>
<text x="93.4" y="169.7">ILB_LPC_FRAME</text>
<text x="167.5" y="170.8">SIO_I2C3_DATA</text>
<text x="169" y="173.1">SIO_I2C3_CLK</text>
<text x="93.4" y="178.9">ILB_LPC_SERIRQ</text>
<text x="93.4" y="176.6">ILB_LPC_CLKRUN</text>
<text x="93.4" y="174.3">ILB_LPC_CLK_11</text>
<text x="167.5" y="180.1">SIO_I2C4_DATA</text>
<text x="169" y="182.4">SIO_I2C4_CLK</text>
<text x="93.4" y="191.6">PCU_SMB_DATA</text>
<text x="167.5" y="189.3">SIO_I2C5_DATA</text>
<text x="169" y="191.6">SIO_I2C5_CLK</text>
<text x="93.4" y="196.2">PCU_SMB_ALERT</text>
<text x="93.4" y="193.9">PCU_SMB_CLK</text>
<text x="167.5" y="198.5">SIO_I2C6_DATA</text>
<text x="169" y="200.9">SIO_I2C6_CLK</text>
<text x="165.8" y="207.8">GPIO_S0_SC_092</text>
<text x="165.8" y="210.1">GPIO_S0_SC_093</text>
<text x="116.7" y="257.5">A1</text>
<text x="116.7" y="255.2">VCCA</text>
<text x="124.7" y="255.2">VCCB</text>
<text x="128" y="257.5">B1</text>
<text x="116.7" y="262.1">OE</text>
<text x="116.7" y="259.8">A2</text>
<text x="125.9" y="262.1">GND</text>
<text x="128" y="259.8">B2</text>
</g>
<g font-size="2.1" fill="#f00">
<text x="204.3" y="30.6">USB3_REXT0</text>
<text x="213.3" y="50.1">USB3_RXP0</text>
<text x="213.3" y="52.5">USB3_RXN0</text>
<text x="227.2" y="50.1">16</text>
<text x="227.4" y="52.5">16</text>
<text x="213.8" y="57.1">USB3_TXP0</text>
<text x="213.8" y="59.4">USB3_TXN0</text>
<text x="227.2" y="57.1">16</text>
<text x="227.4" y="59.4">16</text>
<text x="45.5" y="62.9">16</text>
<text x="45.8" y="60.5">16</text>
<text x="49.7" y="62.9">USB_DN0</text>
<text x="49.9" y="60.5">USB_DP0</text>
<text x="45.5" y="67.5">16</text>
<text x="45.8" y="69.8">16</text>
<text x="49.7" y="67.5">USB_DP1</text>
<text x="49.9" y="69.8">USB_DN1</text>
<text x="40.2" y="74.7">17</text>
<text x="40.2" y="77">17</text>
<text x="44.4" y="74.7">USB_HOST_DP</text>
<text x="44.4" y="77">USB_HOST_DN</text>
<text x="53.6" y="89.6">ICLK_USB_TERM_0</text>
<text x="53.6" y="91.9">ICLK_USB_TERM_1</text>
<text x="13.6" y="102.2">16</text>
<text x="17.8" y="102.2">SOC_USB_HOST_OC0</text>
<text x="12.9" y="108.6">16</text>
<text x="17.1" y="108.6">SOC_USB_HOST_OC1</text>
<text x="58.3" y="112.7">USB_RCOMP</text>
<text x="215.4" y="109.2">GPIO_S0_SC_55</text>
<text x="230.4" y="112.8">GPIO_S0_SC_56</text>
<text x="248.9" y="112.8">6</text>
<text x="49" y="119.6">USB_PLL_MON</text>
<text x="217.5" y="116.1">GPIO_S0_SC_58</text>
<text x="224.7" y="119">HDMI_DCDC_ENB</text>
<text x="245.2" y="119">15</text>
<text x="224.9" y="121.3">HDMI_LDSW_ENB</text>
<text x="245.2" y="121.3">15</text>
<text x="265.8" y="125.4">PCU_UART3_TXD</text>
<text x="268.4" y="123.1">PCU_UART3_RXD D2</text>
<text x="314.6" y="125.4">DBG_UART3_TXD</text>
<text x="314.6" y="120.8">BUF3_PWR</text>
<text x="314.6" y="123.1">DBG_UART3_RXD</text>
<text x="226.7" y="131">ILB_8254_SPKR</text>
<text x="244.5" y="131">20</text>
<text x="46.7" y="147.4">USB_HSIC0_RCOMP</text>
<text x="210.8" y="150.8">SIO_I2C1_SDA</text>
<text x="210.8" y="153.1">SIO_I2C1_SCL</text>
<text x="57.1" y="156.6">LPC_RCOMP</text>
<text x="8.3" y="191.4">8</text>
<text x="11.3" y="191.4">PCU_SMB_DATA</text>
<text x="43.9" y="190.1">PCU_SMB_DATA</text>
<text x="218.2" y="187.8">SI0_I2C5_SDA</text>
<text x="218.2" y="190.1">SI0_I2C5_SCL</text>
<text x="278.1" y="188.8">I2C5_SDA</text>
<text x="279" y="191.1">I2C5_SCL</text>
<text x="290.1" y="188.8">20</text>
<text x="290.8" y="191.1">20</text>
<text x="8.3" y="193.7">8</text>
<text x="11.3" y="193.7">PCU_SMB_CLK</text>
<text x="43.5" y="194.7">PCU_SMB_ALERT</text>
<text x="43.7" y="192.4">PCU_SMB_CLK</text>
<text x="218.9" y="197">SI0_I2C6_SDA</text>
<text x="219.1" y="199.4">SI0_I2C6_SCL</text>
<text x="277.8" y="198.1">I2C6_SDA</text>
<text x="279" y="200.4">I2C6_SCL</text>
<text x="289.8" y="198.1">17</text>
<text x="290.8" y="200.4">17</text>
<text x="44.4" y="257.2">8</text>
<text x="47.4" y="257.2">PCU_SMB_DATA</text>
<text x="86" y="256">PCU_SMB_DATA</text>
<text x="139.1" y="256">DDR_SMB_DATA</text>
<text x="139.1" y="253.7">BUF2_PWR</text>
<text x="211" y="257">DDR_SMB_DATA</text>
<text x="230" y="257">12,22</text>
<text x="44.4" y="259.6">8</text>
<text x="47.4" y="259.6">PCU_SMB_CLK</text>
<text x="86" y="260.6">PCU_SMB_BUFF_ENB</text>
<text x="86" y="258.3">PCU_SMB_CLK</text>
<text x="139.1" y="258.3">DDR_SMB_CLK</text>
<text x="211" y="259.3">DDR_SMB_CLK</text>
<text x="228.6" y="259.3">12,22</text>
</g>
<g font-size="1.8" fill="#008000">
<text x="73.7" y="13.3">(+V1P8A)</text>
<text x="73.7" y="20.2">(+V1P8A)</text>
<text x="73.7" y="22.6">(+V1P8A)</text>
<text x="73.7" y="24.9">(+V1P8A)</text>
<text x="73.7" y="27.2">(+V1P8A)</text>
<text x="73.7" y="29.5">(+V1P8A)</text>
<text x="73.7" y="31.8">(+V1P8A)</text>
<text x="73.7" y="34.1">(+V1P8A)</text>
<text x="192.1" y="30.9">(+V1P0A)</text>
<text x="73.7" y="36.4">(+V1P8A)</text>
<text x="73.7" y="45.7">(+V1P8A)</text>
<text x="73.7" y="48">(+V1P8A)</text>
<text x="73.7" y="52.6">(+V1P8A)</text>
<text x="73.7" y="50.3">(+V1P8A)</text>
<text x="191.8" y="49.1">(+V1P0A)</text>
<text x="191.8" y="51.5">(+V1P0A)</text>
<text x="73.7" y="59.5">(VUSB2)</text>
<text x="191.8" y="56.3">(+V1P0A)</text>
<text x="191.8" y="58.4">(+V1P0A)</text>
<text x="73.7" y="61.8">(VUSB2)</text>
<text x="73.7" y="66.5">(VUSB2)</text>
<text x="73.7" y="68.8">(VUSB2)</text>
<text x="73.7" y="73.4">(VUSB2)</text>
<text x="73.7" y="75.7">(VUSB2)</text>
<text x="73.7" y="80.3">(VUSB2)</text>
<text x="73.7" y="82.7">(VUSB2)</text>
<text x="73.7" y="98.8">(+V1P8A)</text>
<text x="73.7" y="105.8">(+V1P8A)</text>
<text x="194.2" y="109.5">(+V1P8S)</text>
<text x="194.2" y="111.8">(+V1P8S)</text>
<text x="194.2" y="118.7">(+V1P8S)</text>
<text x="194.2" y="116.6">(+V1P8S)</text>
<text x="194.2" y="114.1">(+V1P8S)</text>
<text x="194.2" y="123.3">(+V1P8S)</text>
<text x="194.2" y="121">(+V1P8S)</text>
<text x="73.7" y="128.9">(+V1P24A)</text>
<text x="73.7" y="131.2">(+V1P24A)</text>
<text x="194.4" y="130.3">(+V1P8S)</text>
<text x="73.7" y="138.1">(+V1P24A)</text>
<text x="73.7" y="140.4">(+V1P24A)</text>
<text x="194.4" y="142.1">(+V1P8S)</text>
<text x="73.7" y="147.4">(+V1P24A)</text>
<text x="194.4" y="144.4">(+V1P8S)</text>
<text x="194.6" y="150.8">(+V1P8S)</text>
<text x="194.6" y="153.1">(+V1P8S)</text>
<text x="74.2" y="156.8">(+VLPC)</text>
<text x="74.2" y="158.9">(+VLPC)</text>
<text x="74.2" y="161">(+VLPC)</text>
<text x="194.8" y="160.3">(+V1P8S)</text>
<text x="74.2" y="163.1">(+VLPC)</text>
<text x="74.2" y="165.2">(+VLPC)</text>
<text x="74.2" y="167.2">(+VLPC)</text>
<text x="194.8" y="162.6">(+V1P8S)</text>
<text x="74.2" y="169.3">(+VLPC)</text>
<text x="74.2" y="171.4">(+VLPC)</text>
<text x="74.2" y="173.7">(+VLPC)</text>
<text x="195.1" y="169.6">(+V1P8S)</text>
<text x="195.1" y="171.9">(+V1P8S)</text>
<text x="74.2" y="175.8">(+VLPC)</text>
<text x="74.2" y="178.1">(+VLPC)</text>
<text x="195.1" y="179.3">(+V1P8S)</text>
<text x="195.1" y="181.6">(+V1P8S)</text>
<text x="75.4" y="190.1">(+V1P8S) BG12</text>
<text x="195.3" y="187.8">(+V1P8S)</text>
<text x="195.3" y="190.1">(+V1P8S)</text>
<text x="75.4" y="192.4">(+V1P8S) BH10</text>
<text x="75.4" y="194.8">(+V1P8S) BG11</text>
<text x="195.8" y="197.1">(+V1P8S)</text>
<text x="195.8" y="199.4">(+V1P8S)</text>
<text x="196" y="206.3">(+V1P8S)</text>
<text x="196" y="208.6">(+V1P8S)</text>
</g>
<g font-size="1.6">
<text x="41.1" y="1.7">5</text>
<text x="118.8" y="1.7">4</text>
<text x="196.4" y="1.7">3</text>
<text x="274.1" y="1.7">2</text>
<text x="351.8" y="1.7">1</text>
<text x=".6" y="37.9">D</text>
<text x="391.2" y="37.9">D</text>
<text x=".6" y="106">C</text>
<text x="391.2" y="106">C</text>
<text x=".6" y="174.2">B</text>
<text x="391.2" y="174.2">B</text>
<text x=".6" y="242.4">A</text>
<text x="391.2" y="242.4">A</text>
<text x="41.1" y="276.8">5</text>
<text x="118.8" y="276.8">4</text>
<text x="196.4" y="276.8">3</text>
<text x="274.1" y="276.8">2</text>
<text x="351.8" y="276.8">1</text>
</g>
</svg>
